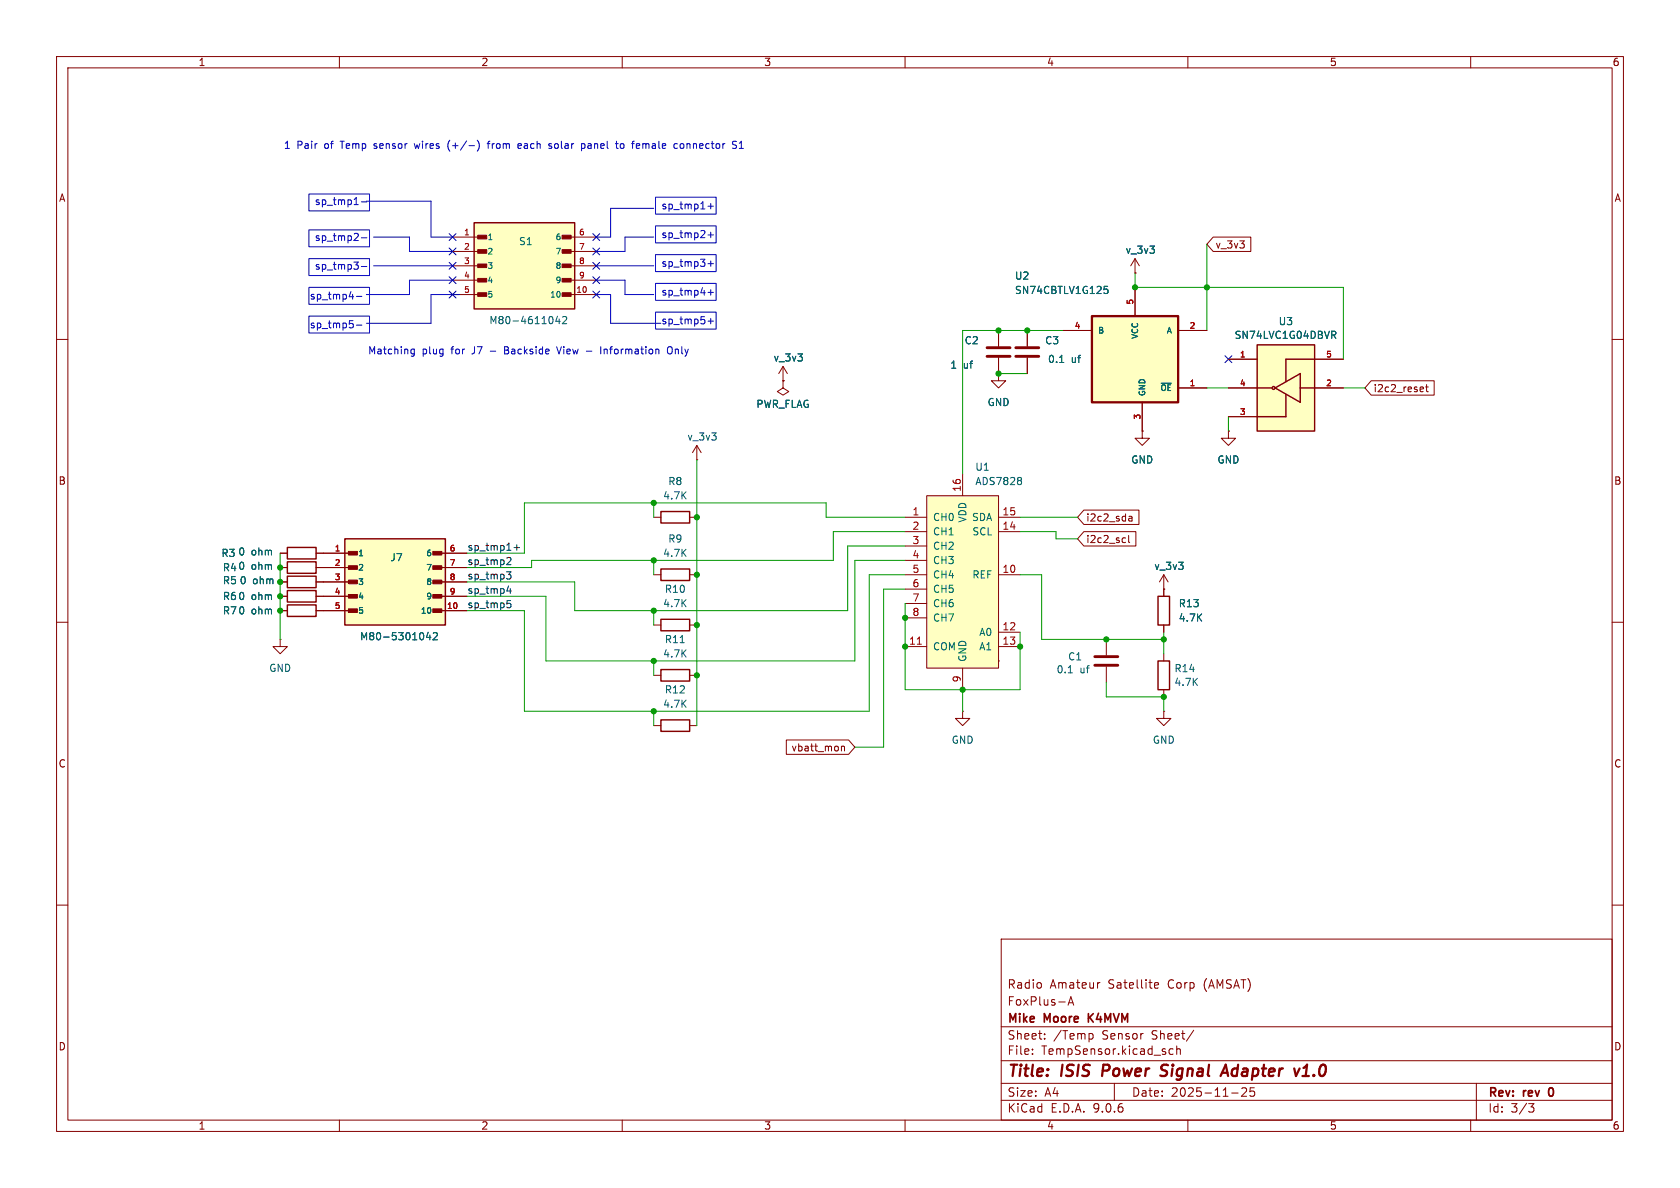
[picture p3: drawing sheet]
<svg xmlns="http://www.w3.org/2000/svg" width="297mm" height="210mm" viewBox="0 0 297 210" stroke-linecap="round" stroke-linejoin="round" font-family="sans-serif">
<g fill="none" stroke="#840000" stroke-width=".18">
<path d="M10 10h277v190h-277zM12 12h273v186h-273zM60 10v2M110 10v2M160 10v2M210 10v2M260 10v2M176.5 58.4v2.8M200.7 48.3h.1M200.7 45.7l-.8 1.3M200.7 45.7l.7 1.3M200.7 45.7v2.6"/>
<path d="M10 60h2M176.5 63.2v2.8M217.2 76.2v1.3h1.2l-1.2 1.2-1.3-1.2h1.3M217.2 76.2h.1M285 60h2M49.5 97.8h1.3M55.9 97.8h1.2M10 110h2M49.5 100.3h1.3M49.5 102.9h1.3M49.5 108h1.3M49.5 105.4h1.3"/>
<path d="M55.9 100.3h1.2M55.9 102.9h1.2M55.9 108h1.2M55.9 105.4h1.2M195.6 113v2.8M195.6 117.9v2.8M205.7 104.1h.1M205.7 101.6v3.8M205.7 110.5v1.3M205.7 115.6v1.2M205.7 101.6l-.7 1.3M205.7 101.6l.8 1.3"/>
<path d="M285 110h2M170.2 125.7v1.3h1.2l-1.2 1.3-1.3-1.3h1.3M170.2 125.7h.1M205.7 125.7v1.3h1.3l-1.3 1.3-1.2-1.3h1.2M205.7 125.7h.1M205.7 121.9v1.3M10 160h2M177 166h108v32h-108zM188.8 177.7l.5-1.5 .5 1.5M189 177.3h.7M194.5 173.7l-.3 .1M204.1 174.2l.7-.1-.1-.3-.4-.1-.2 .2 .1 .7h.5"/>
<path d="M285 160h2M60 198v2M110 198v2M160 198v2M177 194.5h108M177 191.5h108M177 187.5h108M177 181.5h108M182.5 186.3v.1M182.5 185.5v.1M184.7 183.6v.1M184.7 182.8v.1"/>
<path d="M192.7 182.7l.4 .1 .1 .2v.6l-.5 .1M197 191.5v3M207.4 185.5l-.4-.1-.3 .3v.4l.1 .2h.6M208 185.5l.2-.1 .4 .1 .1 .9M208 184.9v1.5M210 198v2M211 182.1l-1.3 2M217.7 193.2h1.2M220.3 192.4v.5l-.8 .9h.9M221 192.3v.7l.2-.1h.5l.1 .6-.3 .3-.5-.1M260 198v2M261 191.5v6.5"/>
<path d="M270.2 195.1h1l-.5 .6 .4 .1 .1 .5-.3 .3h-.4"/>
</g>
<path d="M192.4 179.2v1.5M193.3 179.2l-.9 .8M273.8 192.6v.9" fill="none" stroke="#840000" stroke-width=".3"/>
<path d="M195.1 188.2l-.3 2M206.2 190a.85 .85 0 0 1-1.1 .1M206.2 188.2l-.7 .1a.46 .46 0 0 0-.2 .5 .46 .46 0 0 0 .3 .4l.6 .2M215.8 190.2l.9-2 .4 2M216 189.6h1M230.3 190.2h1.1M230.4 188.8l.7-.6-.3 2" fill="none" stroke="#840000" stroke-width=".4"/>
<path d="M174.5 61.5h4.1M174.5 63h4.1M193.5 116.1h4.1M193.5 117.6h4.1" fill="none" stroke="#840000" stroke-width=".51"/>
<path d="M50.8 99.3h5.1v2h-5.1zM50.8 96.8h5.1v2h-5.1zM50.8 101.9h5.1v2h-5.1zM50.8 106.9h5.1v2.1h-5.1zM50.8 104.4h5.1v2h-5.1zM204.7 105.4h2.1v5.1h-2.1zM204.7 116.8h2.1v5.1h-2.1z" fill="none" stroke="#840000" stroke-width=".25"/>
<path d="M188.9 118.9h.7" fill="none" stroke="#006464" stroke-width=".18"/>
<path d="M61 95.3h17.7v15.2h-17.7z" fill="#ffffc2"/>
<path d="M61 95.3h17.7v15.2h-17.7z" fill="none" stroke="#840000" stroke-width=".25"/>
<g fill="#840000" stroke="#840000" stroke-width=".18">
<path d="M61.6 97.5h1.6v.6h-1.6z"/>
<path d="M61.6 100h1.6v.6h-1.6z"/>
<path d="M61.6 102.6h1.6v.6h-1.6z"/>
<path d="M61.6 105.1h1.6v.6h-1.6z"/>
<path d="M61.6 107.6h1.6v.7h-1.6z"/>
<path d="M76.5 97.5h1.6v.6h-1.6z"/>
<path d="M76.5 100h1.6v.6h-1.6z"/>
<path d="M76.5 102.6h1.6v.6h-1.6z"/>
<path d="M76.5 105.1h1.6v.6h-1.6z"/>
<path d="M76.5 107.6h1.6v.7h-1.6z"/>
</g>
<path d="M57.1 97.8h5.1M77.5 97.8h5M57.1 100.3h5.1M57.1 102.9h5.1M57.1 105.4h5.1M57.1 108h5.1M77.5 100.3h5M77.5 102.9h5M77.5 105.4h5M77.5 108h5" fill="none" stroke="#840000" stroke-width=".18"/>
<path d="M75.7 111.8l-.3 .9h.8M76 112.3v.8M76.6 112l.5-.2 .2 .4-.8 .9h.8" fill="none" stroke="#006464" stroke-width=".18"/>
<path d="M163.8 87.6h12.7v30.5h-12.7z" fill="#ffffc2"/>
<g fill="none" stroke="#840000" stroke-width=".18">
<path d="M123.2 78.7l-.8 1.3M123.2 78.7l.8 1.3M123.2 78.7v2.6M123.2 81.3h.1M160 91.4h3.8M160 94h3.8M160 96.5h3.8M160 99.1h3.8M163.8 87.6h12.7v30.5h-12.7zM170.2 83.8v3.8M176.5 91.4h3.8M176.5 94h3.8"/>
<path d="M115.6 119.4h1.2M121.9 119.4h1.3M160 101.6h3.8M160 104.1h3.8M160 106.7h3.8M160 109.2h3.8M160 114.3h3.8M170.2 118.1v3.8M176.5 116.8h.1M176.5 101.6h3.8M176.5 114.3h3.8M176.5 111.8h3.8"/>
<path d="M115.6 128.3h1.2M121.9 128.3h1.3"/>
</g>
<path d="M162.2 113.9h.7" fill="none" stroke="#a90000" stroke-width=".18"/>
<path d="M180.4 84.4l.2 .2-.2 .3 .2 .3v.2l-.2 .3M120.3 113.6h.7" fill="none" stroke="#006464" stroke-width=".18"/>
<path d="M116.8 118.4h5.1v2h-5.1zM116.8 127.3h5.1v2h-5.1z" fill="none" stroke="#840000" stroke-width=".25"/>
<path d="M222.2 61h10.2v15.2h-10.2z" fill="#ffffc2"/>
<g fill="none" stroke="#840000" stroke-width=".25">
<path d="M222.2 61h10.2v15.2h-10.2zM222.2 68.6h2.6M225.4 68.6l4.5-2.6v5.1zM227.3 69.7v4h-5.1M229.9 68.6h2.5M232.4 63.5h-5.1v3.9"/>
<circle cx="225.1" cy="68.6" r=".25"/>
</g>
<path d="M217.2 63.5h5M217.2 68.6h5M217.2 73.7h5M232.4 63.5h5.1M232.4 68.6h5.1" fill="none" stroke="#840000" stroke-width=".18"/>
<path d="M235.4 58.5h.5l.3 .3-.2 .4h-.6M235.7 59.2l.5 .6" fill="none" stroke="#006464" stroke-width=".18"/>
<path d="M193 55.9h15.3v15.2h-15.3z" fill="#ffffc2"/>
<path d="M193 55.9h15.3v15.2h-15.3z" fill="none" stroke="#840000" stroke-width=".41"/>
<g fill="none" stroke="#840000" stroke-width=".18">
<path d="M181.6 58.4v2.8M188 58.4h5M200.7 50.8v5.1M208.3 58.4h5.1M138.4 67.3v1.3l1 .6-1 .7-1-.7 1-.6M138.4 67.3h.1M138.4 64.8l-.7 1.2M138.4 64.8l.8 1.2M138.4 64.8v2.5M181.6 63.2v2.8M201.9 76.2v1.3h1.3l-1.3 1.2-1.2-1.2h1.2M201.9 76.2h.1"/>
<path d="M201.9 71.1v5.1M208.3 68.6h5.1M115.6 91.4h1.2M121.9 91.4h1.3M49.5 113v1.3h1.3l-1.3 1.3-1.2-1.3h1.2M49.5 113h.1M115.6 110.5h1.2M121.9 110.5h1.3"/>
</g>
<path d="M195.2 50.6h.6M195.2 51.2l.4-.1 .3 .2-.1 .5h-.6M187.3 64.1h.8M205.3 67.7h1.8" fill="none" stroke="#006464" stroke-width=".18"/>
<path d="M116.8 90.4h5.1v2.1h-5.1zM116.8 109.5h5.1v2h-5.1z" fill="none" stroke="#840000" stroke-width=".25"/>
<path d="M179.6 61.5h4M179.6 63h4" fill="none" stroke="#840000" stroke-width=".51"/>
<path d="M83.8 39.4h17.8v15.2h-17.8z" fill="#ffffc2"/>
<path d="M83.8 39.4h17.8v15.2h-17.8zM116.8 100.6h5.1v2h-5.1z" fill="none" stroke="#840000" stroke-width=".25"/>
<g fill="#840000" stroke="#840000" stroke-width=".18">
<path d="M84.5 41.6h1.5v.6h-1.5z"/>
<path d="M84.5 44.1h1.5v.7h-1.5z"/>
<path d="M84.5 46.7h1.5v.6h-1.5z"/>
<path d="M84.5 49.2h1.5v.6h-1.5z"/>
<path d="M84.5 51.8h1.5v.6h-1.5z"/>
<path d="M99.4 41.6h1.6v.6h-1.6z"/>
<path d="M99.4 44.1h1.6v.7h-1.6z"/>
<path d="M99.4 46.7h1.6v.6h-1.6z"/>
<path d="M99.4 49.2h1.6v.6h-1.6z"/>
<path d="M99.4 51.8h1.6v.6h-1.6z"/>
</g>
<g fill="none" stroke="#840000" stroke-width=".18">
<path d="M80 41.9h5.1M80 44.5h5.1M80 47h5.1M80 49.5h5.1M80 52.1h5.1M100.3 41.9h5.1M100.3 44.5h5.1M100.3 47h5.1M100.3 49.5h5.1M100.3 52.1h5.1M176.5 58.4v2.8M181.6 58.4v2.8"/>
<path d="M188 58.4h5M200.7 48.3h.1M200.7 50.8v5.1M208.3 58.4h5.1M214.5 41.9h6.6v2.6h-6.6l-1.1-1.3zM138.4 67.3h.1M176.5 66v1.3h1.3l-1.3 1.3-1.2-1.3h1.2M176.5 66h.1M176.5 63.2v2.8M181.6 63.2v2.8M201.9 76.2h.1M201.9 71.1v5.1"/>
<path d="M208.3 68.6h5.1M217.2 76.2h.1M217.2 68.6h5M217.2 63.5h5M217.2 73.7h5M232.4 68.6h5.1M232.4 63.5h5.1M242.4 67.3h11.1v2.6h-11.1l-1.1-1.3zM251.2 68.4l.4 .1 .1 .2-.6 .1M251.6 69.2l-.4 .1M252 68.4h.5M252.2 68v1.1l.3 .2"/>
<path d="M49.5 97.8h1.3M55.9 97.8h6.3M77.5 97.8h5M191.6 90.2h9.8v2.5h-9.8l-1.1-1.3zM191.6 94h9.2v2.5h-9.2l-1.1-1.2zM198.6 95.1h.4M199 95.9h-.4M199.5 91.9l.2 .2 .4-.1M199.5 94.7v1l.2 .2M199.6 91.3h.5v.8M200.1 91.6h-.4l-.2 .2M49.5 100.3h1.3"/>
<path d="M49.5 102.9h1.3M49.5 105.4h1.3M49.5 108h1.3M55.9 100.3h6.3M55.9 102.9h6.3M55.9 105.4h6.3M55.9 108h6.3M77.5 100.3h5M77.5 102.9h5M77.5 105.4h5M77.5 108h5M115.6 101.6h1.2"/>
<path d="M121.9 101.6h1.3M205.7 104.1h.1M205.7 104.1v1.3M205.7 110.5v1.3M139 130.8h11l1.1 1.3-1.1 1.3h-11zM148.8 131.9v.9M148.8 132l.1-.1 .3 .1 .1 .8"/>
</g>
<path d="M98.6 55.9l-.4 .9h.8M98.9 56.4v.8M99.5 56.1l.4-.1 .3 .3-.8 .9h.8M195.2 50.6h.6M195.2 51.2l.4-.1 .3 .2-.1 .5h-.6M235.4 58.5h.5l.3 .3-.2 .4h-.6M235.7 59.2l.5 .6M187.3 64.1h.8M205.3 67.7h1.8M75.7 111.8l-.3 .9h.8M76 112.3v.8M76.6 112l.5-.2 .2 .4-.8 .9h.8" fill="none" stroke="#006464" stroke-width=".18"/>
<path d="M89.8 98.5l.4 .1 .1 .3-.8 .9h.8M90.9 96.8h.9M91.4 96.3v1M89.5 101.1h.8l-.4 .5 .4 .1v.4l-.2 .3h-.4M89.7 106.2h.6M89.8 106.7h.3l.2 .2-.1 .5h-.4M89.9 103.6l-.3 .9h.8M90.2 104.1v.8" fill="none" stroke="#0f0f0f" stroke-width=".18"/>
<g fill="none" stroke="#0000c2" stroke-width=".18">
<path d="M54.6 34.3h10.7v3h-10.7zM63.9 35.7h1M64.8 35.6h11.4v6.3h3.8M73.2 25.4l.3 .8M79.5 24.8a1.46 1.46 0 0 0 0 1.9M82.9 25.8h1M84.4 24.8a1.46 1.46 0 0 1 0 1.9M86.1 25.4h.5M86.6 25l-.3 .1v1.1M91.6 25.8l.6-.1-.1-.2-.4-.1-.1 .2v.6h.5M97.1 25.5h.4M97.1 25.8l.5 .2-.1 .2h-.4"/>
<path d="M102.9 25.4l.4 .1 .1 .1v.5l-.5 .1M104 25.8v.4M108.8 25.4h.5M109.2 26.2h.1M110.3 25.5l-.4-.1-.3 .2 .2 .6h.3l.2-.1M112.7 25.4l.3 .1 .1 .2-.6 .1M113 26.2h-.3M115.6 36.8h-7.7v5.1h-2.5M115.9 39.9h10.7v3h-10.7zM115.9 34.9h10.7v3h-10.7zM119.6 25.4l.1 .1M119.7 26.2h-.1"/>
<path d="M120.9 25.6l-.2-.2-.3 .1-.2 .1 .2 .6h.3l.2-.2M125.2 36.4h.9M125.6 36v.9M129.7 25h.5M129.7 25.6l.4 .1 .1 .3-.2 .2h-.3M130.7 26.2h.7M130.7 25.3l.4-.3v1.2M54.6 40.6h10.7v3h-10.7zM54.6 55.9h10.7v3h-10.7zM54.6 45.7h10.7v3h-10.7zM54.6 50.8h10.7v3h-10.7zM63 57.5h1"/>
<path d="M63 52.4h1M63.9 42h1M63.9 47.1h1M66 41.9h6.4v2.6h7.6M66 47h14M80 49.5h-7.6v2.6h-7.6M81.3 52.1h-5.1v5.1h-11.4M105.4 49.5h5.1v2.6h5.1M105.4 52.1h2.5v5.1h8.9M105.4 47h10.2M115.6 41.9h-5.1v2.6h-5.1M115.9 55.2h10.7v3h-10.7z"/>
<path d="M115.9 50.1h10.7v3h-10.7zM115.9 45h10.7v3h-10.7zM125.2 41.5h.9M125.2 56.8h.9M125.2 51.7h.9M125.2 46.6h.9M125.6 41v1M125.6 46.1v1M125.6 51.2v1M125.6 56.3v1M72.6 62.3l.3 .3 .3-.1M73.2 61.7v1l-.2 .3-.3-.1"/>
<path d="M73.2 61.8l-.3-.1-.3 .3M89.2 61.9h.4M89.6 61.3h-.4v1.3h.5M98.4 61.3l.4 1.3M103.7 62.1h.9M106.2 61.3v1.3M106.8 61.7v.9M107 61.7l-.2 .1M118.1 61.5l.2-.2a.43 .43 0 0 1 .5 .4v.4a.42 .42 0 0 1-.4 .5 .42 .42 0 0 1-.4-.5z"/>
</g>
<g fill="none" stroke="#009600" stroke-width=".18">
<path d="M188 58.4h-17.8v25.4M200.7 48.3v2.5h36.8v12.7M213.4 43.2v15.2M176.5 66h5.1M213.4 68.6h3.8M217.2 73.7v2.5M237.5 68.6h3.8M49.5 97.8v15.2M115.6 88.9v2.5M115.6 99.1v2.5M123.2 81.3v47M160 96.5h-10.1v11.5h-48.3v-5.1h-19.1"/>
<path d="M160 91.4h-14v-2.5h-53.3v8.9h-10.2M160 94h-12.7v5.1h-53.3v1.2h-11.5M160 99.1h-8.9v17.7h-54.6v-11.4h-14M180.3 91.4h10.2M180.3 94h6.4v1.3h3.8M115.6 108v2.5M115.6 116.8v2.6M160 101.6h-6.3v24.1h-61v-17.7h-10.2M160 106.7v15.2h20.3v-10.1M160 104.1h-3.8v28h-5.1M180.3 101.6h3.8v11.4h21.6M205.7 111.8v3.8"/>
<path d="M115.6 125.7v2.6M170.2 121.9v3.8M195.6 120.7v2.5h10.1v2.5"/>
</g>
<g fill="none" stroke="#000084" stroke-width=".18">
<path d="M79.4 41.3l1.2 1.2M79.4 51.5l1.2 1.2M79.4 43.8l1.2 1.3M79.4 48.9l1.2 1.2M79.4 46.4l1.2 1.2M80.6 41.3l-1.2 1.2M80.6 51.5l-1.2 1.2M80.6 43.8l-1.2 1.3M80.6 48.9l-1.2 1.2M80.6 46.4l-1.2 1.2M104.8 41.3l1.2 1.2M104.8 51.5l1.2 1.2"/>
<path d="M104.8 48.9l1.2 1.2M104.8 46.4l1.2 1.2M104.8 43.8l1.2 1.3M106 41.3l-1.2 1.2M106 51.5l-1.2 1.2M106 48.9l-1.2 1.2M106 46.4l-1.2 1.2M106 43.8l-1.2 1.3M216.6 62.9l1.2 1.2M217.8 62.9l-1.2 1.2"/>
</g>
<g fill="#009600" stroke="#009600" stroke-width=".18">
<circle cx="205.7" cy="113" r=".46"/>
<circle cx="195.6" cy="113" r=".46"/>
<circle cx="205.7" cy="123.2" r=".46"/>
<circle cx="180.3" cy="114.3" r=".46"/>
<circle cx="115.6" cy="88.9" r=".46"/>
<circle cx="115.6" cy="99.1" r=".46"/>
<circle cx="123.2" cy="101.6" r=".46"/>
<circle cx="115.6" cy="108" r=".46"/>
<circle cx="115.6" cy="116.8" r=".46"/>
<circle cx="123.2" cy="110.5" r=".46"/>
<circle cx="160" cy="109.2" r=".46"/>
<circle cx="160" cy="114.3" r=".46"/>
<circle cx="170.2" cy="121.9" r=".46"/>
<circle cx="123.2" cy="91.4" r=".46"/>
<circle cx="123.2" cy="119.4" r=".46"/>
<circle cx="115.6" cy="125.7" r=".46"/>
<circle cx="49.5" cy="102.9" r=".46"/>
<circle cx="49.5" cy="100.3" r=".46"/>
<circle cx="49.5" cy="105.4" r=".46"/>
<circle cx="49.5" cy="108" r=".46"/>
<circle cx="213.4" cy="50.8" r=".46"/>
<circle cx="176.5" cy="58.4" r=".46"/>
<circle cx="176.5" cy="66" r=".46"/>
<circle cx="200.7" cy="50.8" r=".46"/>
<circle cx="181.6" cy="58.4" r=".46"/>
</g>
<g font-size="2.8" fill="#840000">
<text x="178" y="190.9">Title:</text>
<text x="187.7" y="190.9">ISIS</text>
<text x="195.7" y="190.9">Power</text>
<text x="206.9" y="190.9">Signal</text>
<text x="218.5" y="190.9">Adapter</text>
<text x="232.1" y="190.9">v1.0</text>
</g>
<g font-size="2.1" fill="#840000">
<text x="178" y="178">FoxPlus-A</text>
<text x="178" y="175">Radio</text>
<text x="185.6" y="175">Amateur</text>
<text x="196" y="175">Satellite</text>
<text x="206.6" y="175">Corp</text>
<text x="213.1" y="175">(AMSAT)</text>
<text x="178" y="184">Sheet:</text>
<text x="178" y="181.2">Mike</text>
<text x="184.7" y="181.2">Moore</text>
<text x="186.2" y="184">/Temp</text>
<text x="193.1" y="181.2">K4MVM</text>
<text x="194.9" y="184">Sensor</text>
<text x="203.8" y="184">Sheet/</text>
<text x="178" y="186.7">File:</text>
<text x="184.1" y="186.7">TempSensor.kicad_sch</text>
<text x="178" y="196.9">KiCad</text>
<text x="178" y="194.1">Size:</text>
<text x="184.7" y="194.1">A4</text>
<text x="185.7" y="196.9">E.D.A.</text>
<text x="193.3" y="196.9">9.0.6</text>
<text x="200" y="194.1">Date:</text>
<text x="207" y="194.1">2025-11-25</text>
<text x="263" y="194.3">Rev:</text>
<text x="263" y="196.9">Id:</text>
<text x="267.1" y="196.9">3/3</text>
<text x="269.4" y="194.3">rev</text>
<text x="274.5" y="194.3">0</text>
</g>
<g font-size="1.8" fill="#840000">
<text x="35" y="11.9">1</text>
<text x="85" y="11.9">2</text>
<text x="135" y="11.9">3</text>
<text x="185" y="11.9">4</text>
<text x="235" y="11.9">5</text>
<text x="285" y="11.9">6</text>
<text x="10.3" y="35.9">A</text>
<text x="285.3" y="35.9">A</text>
<text x="214.8" y="44.1">v_3v3</text>
<text x="242.7" y="69.5">i2c2_reset</text>
<text x="10.3" y="85.9">B</text>
<text x="285.3" y="85.9">B</text>
<text x="191.9" y="92.4">i2c2_sda</text>
<text x="191.9" y="96.2">i2c2_scl</text>
<text x="10.3" y="135.9">C</text>
<text x="139.8" y="133">vbatt_mon</text>
<text x="285.3" y="135.9">C</text>
<text x="10.3" y="185.9">D</text>
<text x="285.3" y="185.9">D</text>
<text x="35" y="199.9">1</text>
<text x="85" y="199.9">2</text>
<text x="135" y="199.9">3</text>
<text x="185" y="199.9">4</text>
<text x="235" y="199.9">5</text>
<text x="285" y="199.9">6</text>
</g>
<g font-size="1.8" fill="#0000c2">
<text x="50.1" y="26.5">1</text>
<text x="52.5" y="26.5">Pair</text>
<text x="57.5" y="26.5">of</text>
<text x="60.5" y="26.5">Temp</text>
<text x="66.6" y="26.5">sensor</text>
<text x="74" y="26.5">wires</text>
<text x="80" y="26.5">(+/-)</text>
<text x="87.3" y="26.5">from</text>
<text x="92.8" y="26.5">each</text>
<text x="98.5" y="26.5">solar</text>
<text x="104.4" y="26.5">panel</text>
<text x="110.8" y="26.5">to</text>
<text x="113.9" y="26.5">female</text>
<text x="121.4" y="26.5">connector</text>
<text x="55.6" y="36.3">sp_tmp1-</text>
<text x="116.8" y="37.2">sp_tmp1+</text>
<text x="55.6" y="42.7">sp_tmp2-</text>
<text x="55.6" y="47.8">sp_tmp3-</text>
<text x="116.8" y="42.3">sp_tmp2+</text>
<text x="116.8" y="47.4">sp_tmp3+</text>
<text x="54.7" y="53.2">sp_tmp4-</text>
<text x="116.8" y="52.5">sp_tmp4+</text>
<text x="54.7" y="58.2">sp_tmp5-</text>
<text x="116.8" y="57.5">sp_tmp5+</text>
<text x="65" y="62.8">Matching</text>
<text x="74.6" y="62.8">plug</text>
<text x="79.9" y="62.8">for</text>
<text x="83.7" y="62.8">J7</text>
<text x="87.1" y="62.8">-</text>
<text x="89.8" y="62.8">Backside</text>
<text x="99.4" y="62.8">View</text>
<text x="107.4" y="62.8">Information</text>
<text x="119.5" y="62.8">Only</text>
</g>
<g font-size="1.8" fill="#006464">
<text x="91.7" y="43.5">S1</text>
<text x="198.9" y="45.1">v_3v3</text>
<text x="179.3" y="52.2">SN74CBTLV1G125</text>
<text x="179.3" y="49.6">U2</text>
<text x="86.4" y="57.5">M80-4611042</text>
<text x="226" y="57.7">U3</text>
<text x="136.7" y="64.1">v_3v3</text>
<text x="167.9" y="65.4">1</text>
<text x="170.3" y="65.4">uf</text>
<text x="170.4" y="61.1">C2</text>
<text x="184.7" y="61.1">C3</text>
<text x="185.2" y="64.4">0.1</text>
<text x="189.4" y="64.4">uf</text>
<text x="218.2" y="60.1">SN74LVC1G04DBVR</text>
<text x="174.5" y="72">GND</text>
<text x="133.6" y="72.3">PWR_FLAG</text>
<text x="121.4" y="78.1">v_3v3</text>
<text x="172.3" y="83.4">U1</text>
<text x="199.9" y="82.1">GND</text>
<text x="215.1" y="82.1">GND</text>
<text x="117.1" y="88.5">4.7K</text>
<text x="118" y="86">R8</text>
<text x="172.3" y="86">ADS7828</text>
<text x="164.8" y="92.3">CH0</text>
<text x="164.8" y="94.8">CH1</text>
<text x="171" y="92.5" transform="rotate(-90 171 92.5)">VDD</text>
<text x="171.7" y="92.3">SDA</text>
<text x="171.8" y="94.8">SCL</text>
<text x="39" y="98.7">R3</text>
<text x="39.3" y="101.2">R4</text>
<text x="42" y="100.9">0</text>
<text x="42" y="98.4">0</text>
<text x="44.4" y="100.9">ohm</text>
<text x="44.4" y="98.4">ohm</text>
<text x="68.9" y="99.4">J7</text>
<text x="117.1" y="98.7">4.7K</text>
<text x="118" y="96.1">R9</text>
<text x="164.8" y="97.4">CH2</text>
<text x="164.8" y="99.9">CH3</text>
<text x="204" y="100.9">v_3v3</text>
<text x="39.3" y="103.5">R5</text>
<text x="39.3" y="106.3">R6</text>
<text x="42" y="106.3">0</text>
<text x="42.3" y="103.5">0</text>
<text x="44.4" y="106.3">ohm</text>
<text x="44.7" y="103.5">ohm</text>
<text x="117.1" y="107.5">4.7K</text>
<text x="117.4" y="105">R10</text>
<text x="164.8" y="102.5">CH4</text>
<text x="164.8" y="105">CH5</text>
<text x="164.8" y="107.5">CH6</text>
<text x="171.8" y="102.5">REF</text>
<text x="208.3" y="107.5">R13</text>
<text x="39.3" y="108.8">R7</text>
<text x="42" y="108.8">0</text>
<text x="44.4" y="108.8">ohm</text>
<text x="63.6" y="113.4">M80-5301042</text>
<text x="117.4" y="113.9">R11</text>
<text x="164.8" y="110.1">CH7</text>
<text x="173" y="112.6">A0</text>
<text x="208.3" y="110.1">4.7K</text>
<text x="47.5" y="119">GND</text>
<text x="117.1" y="116.4">4.7K</text>
<text x="164.8" y="115.2">COM</text>
<text x="171" y="117.1" transform="rotate(-90 171 117.1)">GND</text>
<text x="173" y="115.2">A1</text>
<text x="186.7" y="119.2">0.1</text>
<text x="188.7" y="116.9">C1</text>
<text x="190.9" y="119.2">uf</text>
<text x="207.5" y="119">R14</text>
<text x="117.1" y="125.3">4.7K</text>
<text x="117.4" y="122.8">R12</text>
<text x="207.5" y="121.5">4.7K</text>
<text x="168.1" y="131.7">GND</text>
<text x="203.7" y="131.7">GND</text>
</g>
<g font-size="1.8" fill="#a90000">
<text x="169.9" y="87" transform="rotate(-90 169.9 87)">16</text>
<text x="161.2" y="91.2">1</text>
<text x="161.2" y="93.7">2</text>
<text x="177.1" y="91.2">15</text>
<text x="177.1" y="93.7">14</text>
<text x="161.2" y="96.3">3</text>
<text x="161.2" y="98.8">4</text>
<text x="161.2" y="101.3">5</text>
<text x="177.1" y="101.3">10</text>
<text x="161.2" y="103.9">6</text>
<text x="161.2" y="106.4">7</text>
<text x="161.2" y="109">8</text>
<text x="177.1" y="111.5">12</text>
<text x="160.6" y="114">11</text>
<text x="177.1" y="114">13</text>
<text x="169.9" y="120.7" transform="rotate(-90 169.9 120.7)">9</text>
</g>
<g font-size="1.8" fill="#0f0f0f">
<text x="82.5" y="97.4">sp_tmp1+</text>
<text x="82.5" y="100">sp_tmp2</text>
<text x="82.5" y="105.1">sp_tmp4</text>
<text x="82.5" y="102.5">sp_tmp3</text>
<text x="82.5" y="107.6">sp_tmp5</text>
</g>
<g font-size="1.4" fill="#a90000">
<text x="81.9" y="41.7">1</text>
<text x="102.3" y="41.7">6</text>
<text x="81.9" y="44.2">2</text>
<text x="81.9" y="46.7">3</text>
<text x="102.3" y="44.2">7</text>
<text x="102.3" y="46.7">8</text>
<text x="81.9" y="49.3">4</text>
<text x="81.9" y="51.8">5</text>
<text x="101.8" y="51.8">10</text>
<text x="102.3" y="49.3">9</text>
<text x="200.4" y="54" transform="rotate(-90 200.4 54)">5</text>
<text x="189.9" y="58.2">4</text>
<text x="210.2" y="58.2">2</text>
<text x="219.1" y="63.2">1</text>
<text x="234.3" y="63.2">5</text>
<text x="210.2" y="68.3">1</text>
<text x="219.1" y="68.3">4</text>
<text x="234.3" y="68.3">2</text>
<text x="201.7" y="74.3" transform="rotate(-90 201.7 74.3)">3</text>
<text x="219.1" y="73.4">3</text>
<text x="59.1" y="97.5">1</text>
<text x="59.1" y="100.1">2</text>
<text x="79.4" y="97.5">6</text>
<text x="79.4" y="100.1">7</text>
<text x="59.1" y="102.6">3</text>
<text x="59.1" y="105.2">4</text>
<text x="59.1" y="107.7">5</text>
<text x="78.9" y="107.7">10</text>
<text x="79.4" y="102.6">8</text>
<text x="79.4" y="105.2">9</text>
</g>
<g font-size="1.4" fill="#006464">
<text x="86.1" y="42.6">1</text>
<text x="86.1" y="45.2">2</text>
<text x="86.1" y="47.7">3</text>
<text x="98.1" y="42.6">6</text>
<text x="98.1" y="45.2">7</text>
<text x="98.1" y="47.7">8</text>
<text x="86.1" y="50.3">4</text>
<text x="86.1" y="52.8">5</text>
<text x="97.1" y="52.8">10</text>
<text x="98.1" y="50.3">9</text>
<text x="194.1" y="59.2">B</text>
<text x="206.1" y="59.2">A</text>
<text x="201.4" y="60.1" transform="rotate(-90 201.4 60.1)">VCC</text>
<text x="202.7" y="70.1" transform="rotate(-90 202.7 70.1)">GND</text>
<text x="205" y="69.3">~{OE}</text>
<text x="63.2" y="98.5">1</text>
<text x="63.2" y="101.1">2</text>
<text x="75.2" y="98.5">6</text>
<text x="75.2" y="101.1">7</text>
<text x="63.2" y="103.6">3</text>
<text x="63.2" y="106.1">4</text>
<text x="75.2" y="103.6">8</text>
<text x="75.2" y="106.1">9</text>
<text x="63.2" y="108.7">5</text>
<text x="74.3" y="108.7">10</text>
</g>
</svg>
